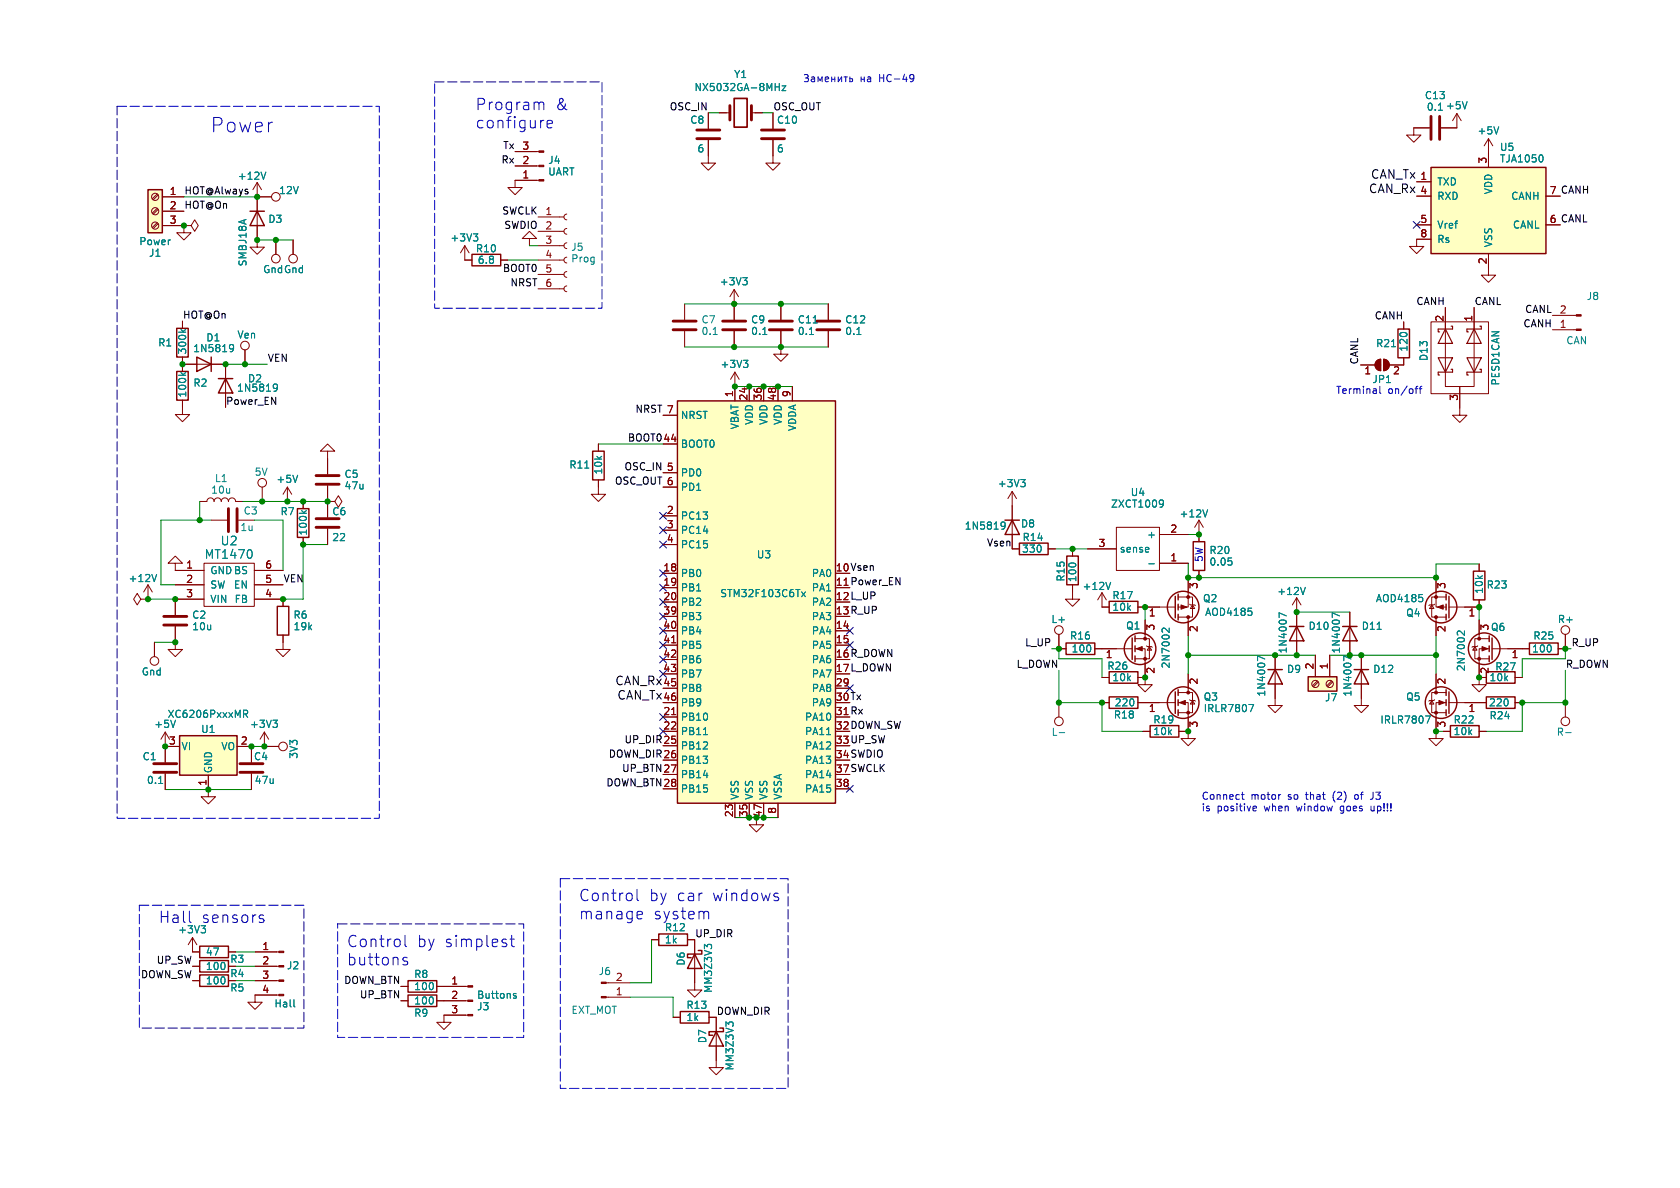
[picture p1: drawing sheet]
<svg xmlns="http://www.w3.org/2000/svg" width="297mm" height="210mm" viewBox="0 0 297 210" stroke-linecap="round" stroke-linejoin="round" font-family="sans-serif">
<g fill="none" stroke="#840000" stroke-width=".18">
<path d="M125.2 19.9v2.8M127.1 19.9h1.9M132.8 19.9h1.9M136.7 19.9v2.8M27.8 39.4l-.9 .8M27.8 36.8l-.9 .9M27.8 34.3l-.9 .8M28 39.5l-.9 .9M28 37l-.9 .8M28 34.5l-.9 .8M28.7 34.8h3.8M28.7 37.3h3.8"/>
<path d="M28.7 39.9h3.8M32.5 39.9h1.3l.6-1 .7 1-.7 1-.6-1M32.5 39.9h.1M32.5 39.9v1.2h1.3l-1.3 1.3-1.3-1.3h1.3M45.5 32.3v11.4h1.2l-1.2 1.3-1.3-1.3h1.3M45.5 34.8h2.5M45.5 32.3l-.8 1.2M45.5 32.3l.7 1.2M91.1 26.8h4.2M91.1 29.3h4.2M95.1 38.4h4.6M95.3 31.9h-4.2v1.2h1.2l-1.2 1.3-1.3-1.3h1.3"/>
<path d="M100.2 37.8l-.3 .2-.2 .3 .1 .4 .4 .2M125.2 24.8v4h1.3l-1.3 1.3-1.2-1.3h1.2M136.7 24.8v4h1.2l-1.2 1.3-1.3-1.3h1.3M250.4 32.1h2.6M250.4 34.7h2.6M250.4 39.8h2.6M252.7 22.6h-2.8v1.3h1.3l-1.3 1.2-1.2-1.2h1.2M257.6 20.1v2.5h-2.8M257.6 20.1l-.8 1.2M257.6 20.1l.7 1.2M263.1 24.5l-.7 1.3M263.1 24.5v5.1"/>
<path d="M263.1 24.5l.8 1.3M273.3 34.7h2.5M273.3 39.8h2.5M32.3 56.8v1.2M48.8 42.4v2.6M51.8 42.4v2.6M82.2 43.4v2.6h1.2M82.2 43.4l-.8 1.3M82.2 43.4l.7 1.3M88.5 46h1.3M93.6 42.2h1.3l-1.3-1.3-1.3 1.3h1.3v1.2M95.1 46h4.6"/>
<path d="M95.1 51.1h4.6M95.1 48.5h4.6M95.1 43.4h4.6M95.1 40.9h4.6M100.2 50.5l-.3 .2-.2 .3 .1 .4 .4 .2M100.2 48l-.3 .1-.2 .4 .1 .4 .4 .1M100.2 45.5l-.3 .1-.2 .4 .1 .3 .4 .2M100.2 42.9l-.3 .2-.2 .3 .1 .4 .4 .1M100.2 40.4l-.3 .1-.2 .4 .1 .3 .4 .2M121 53.7v2.8M121 58.5v2.8M129.8 51.2l-.8 1.3"/>
<path d="M129.8 51.2v5.3M129.8 58.5v2.8M129.8 51.2l.8 1.3M138 58.5v4.1h1.3l-1.3 1.3-1.2-1.3h1.2M138 53.7v2.8M146.4 53.7v2.8M146.4 58.5v2.8M248.2 56.9v1.3M253 56.9h10.1v12.7h-10.1zM253 42.3h-2.6v1.3h1.3l-1.3 1.2-1.2-1.2h1.2M255.5 58.4v9.9h5.1v-9.9M255.5 54.4v3.8"/>
<path d="M260.6 54.4v3.8M263.1 44.8v3.8h1.3l-1.3 1.3-1.2-1.3h1.2M274.4 55.8h4.3M274.4 58.3h4.3M32.3 70.7v2.6h1.2l-1.2 1.2-1.3-1.2h1.3M32.3 64.4h7.6v7.6M32.3 63.1v2.6M43.3 61.8v2.6M57.9 79.8h1.3l-1.3-1.3-1.3 1.3h1.3v4M105.8 78.5v1.3M117.2 78.5h2.6M117.2 73.4h2.6"/>
<path d="M129.9 65.8l-.7 1.3M129.9 65.8v5.1M129.9 65.8l.8 1.3M132.5 68.3v2.6M135 68.3v2.6M137.5 68.3v2.6M140.1 68.3v2.6M240.5 64.5h2.6M243.4 63.8l.7-.3v2a1.02 1.02 0 0 1-.9-.6 1.02 1.02 0 0 1 .2-1.1zM244.6 63.5a1.02 1.02 0 0 1 1 1 1.02 1.02 0 0 1-1 1zM248.2 63.2v1.3h-2.6M258.1 68.3v5.1h1.2l-1.2 1.3-1.3-1.3h1.3"/>
<path d="M31 99.6h1.3l-1.3-1.3-1.3 1.3h1.3v1.2h5.1M35.3 88.6h1.3a.64 .64 0 0 1 .6-.6 .64 .64 0 0 1 .6 .6 .64 .64 0 0 1 .7-.6 .64 .64 0 0 1 .6 .6 .64 .64 0 0 1 .7-.6 .64 .64 0 0 1 .6 .6 .64 .64 0 0 1 .6-.6 .64 .64 0 0 1 .7 .6h1.2M36.1 99.6h8.9v7.6h-8.9zM37.3 91.9h2.8M42.2 91.9h2.8M46.4 86.1v2.5M50.8 86.1l-.8 1.3M50.8 86.1v2.5M50.8 86.1l.8 1.3M53.6 88.6v1.3M53.6 95v1.3M57.9 88.6h1.3l.6-1 .7 1-.7 1.1-.6-1.1"/>
<path d="M57.9 88.6h.1M57.9 85.9v5.5M57.9 93.5v2.8M105.8 84.8v2.6h1.3l-1.3 1.2-1.3-1.2h1.3M117.2 91.2h2.6M117.2 93.7h2.6M117.2 96.3h2.6M117.2 83.6h2.6M117.2 86.1h2.6M178.9 86.9v10.1h1.3M178.9 86.9l-.7 1.2M178.9 86.9l.8 1.2"/>
<path d="M185.3 97h1.3M189.6 97v1.3M192.3 97h5.1M197.4 93.2h7.6v7.6h-7.6zM205 99.6h5.1M205 94.5h5.1M212 91.9l-.8 1.3M212 91.9v3.9M212 91.9l.7 1.3M261.5 99.7v1.3M24.9 105.9l-.6-1-.7 1 .7 1 .6-1h1.3M26.2 105.9h.1"/>
<path d="M26.2 103.4l-.8 1.2M26.2 103.4v2.5M26.2 103.4l.7 1.2M27.3 113.5v2.6M31 110.7v4.1h1.3l-1.3 1.3-1.3-1.3h1.3M31 103.4h5.1M36.1 105.9h-5.1v2.8M45 105.9h5v1.3M45 100.8h5M45 103.4h5M50 112.3v2.5h1.3l-1.3 1.3-1.2-1.3h1.2M117.2 111.5h2.6"/>
<path d="M117.2 114h2.6M117.2 101.3h2.6M117.2 103.9h2.6M117.2 106.4h2.6M117.2 109h2.6M117.2 116.6h2.6M117.2 119.1h2.6M118.7 113.6h.8M147.7 111.5h2.5M147.7 114h2.5M187.2 112.1v2.6h1.3M189.6 103.4v2.5h1.3l-1.3 1.3-1.3-1.3h1.3"/>
<path d="M193.5 114.7h6.7M194.8 119.8h1.3M194.8 104.8v2.5h1.3M194.8 104.8l-.7 1.2M194.8 104.8l.8 1.2M200.7 114.7h1.7v5.1M200.7 112.9h2.5v3.6h-2.5M201.2 119.8h1.2M201.2 107.3h6.6M202.4 119.8v1.2h1.3l-1.3 1.3-1.2-1.3h1.2M202.4 109.6v3.3M202.7 114.2l.1 .1h.8l.1 .1"/>
<path d="M203.2 114.3l.4 .6h-.8zM208.3 105.5h2.5v3.6h-2.5M210.1 102.2v5.1h-1.8M210.1 109.1v3.3M210.1 119.1v3.3M210.3 106.8l.1 .1h.8l.1 .2M210.8 106.9l.4 .7h-.8zM212 100.8v1.3M225.4 115.8v8.9h1.3l-1.3 1.3-1.2-1.3h1.2M229.2 105.7l-.7 1.2M229.2 105.7v10.1M229.2 105.7l.8 1.2"/>
<path d="M232.5 115.8v3.8M235.1 115.8v3.8M238.6 108.2v7.6M240.7 115.8v8.9h1.2l-1.2 1.3-1.3-1.3h1.3M253.1 106.9l.4 .7h-.8zM253.6 106.8l-.1 .1h-.8l-.1 .2M253.9 102.2v5.1h1.8M253.9 109.1v3.3M253.9 119.1v3.3M255.7 105.5h-2.6v3.6h2.6M260.7 114.3l.4 .6h-.8zM261.2 114.2l-.1 .1h-.8l-.1 .1"/>
<path d="M261.5 119.8v1.2h-1.3l1.3 1.3 1.3-1.3h-1.3M261.5 119.8h1.3M261.5 106v1.3h-5.3M261.5 109.6v3.3M263.3 114.7h-1.8v5.1M263.3 112.9h-2.6v3.6h2.6M263.8 114.7h6.6M267.8 119.8h1.3M276.7 112.1v2.6h-1.2M29.2 132h2.5M29.2 129.4l-.8 1.3M29.2 129.4v5.3"/>
<path d="M29.2 136.8v2.8M29.2 129.4l.8 1.3M36.8 137v3.8h1.3l-1.3 1.3-1.2-1.3h1.2M41.9 132h2.5v2.7M44.4 136.8v2.8M46.7 129.4v2.6h2.6M46.7 129.4l-.7 1.3M46.7 129.4l.8 1.3M117.2 124.2h2.6M117.2 129.3h2.6M117.2 126.7h2.6M117.2 131.8h2.6"/>
<path d="M117.2 134.4h2.6M117.2 136.9h2.6M117.2 139.4h2.6M117.2 121.7h2.6M118.7 126.3h.8M147.7 139.4h2.5M147.7 121.7h2.5M187.2 124.2v2.5M194.8 124.2h1.3M201.2 124.2h6.6M202.1 129.3h1.2M208.3 124.2h1.8v6.4h1.2l-1.2 1.2-1.3-1.2h1.3"/>
<path d="M208.3 122.4h2.5v3.6h-2.5M208.4 129.3h1.3M210.3 123.7l.1 .1h.8l.1 .2M210.8 123.8l.4 .7h-.8zM232.9 120.4l-.9 .8M233 120.5l-.8 .9M235.4 120.4l-.8 .8M235.6 120.5l-.9 .9M253.1 123.8l.4 .7h-.8zM253.6 123.7l-.1 .1h-.8l-.1 .2M255.1 129.3h1.3M255.7 124.2h-1.8v6.4h-1.3l1.3 1.2 1.2-1.2h-1.2"/>
<path d="M255.7 122.4h-2.6v3.6h2.6M256.2 124.2h6.6M261.5 129.3h1.3M267.8 124.2h1.3M276.7 124.2v2.5M129.9 142v2.5M132.5 142v2.5M133.7 144.5v1.3h1.3l-1.3 1.3-1.2-1.3h1.2M135 142v2.5M137.5 142v2.5M34 170.8h1.3M34 173.4h1.3"/>
<path d="M34 165.7v2.6h1.3M34 165.7l-.7 1.3M34 165.7l.8 1.3M40.4 168.3h1.3M45.1 170.8h4.2M45.1 173.4h4.2M45.1 168.3h4.2M49.3 175.9h-4.2v1.3h1.3l-1.3 1.2-1.3-1.2h1.3M70.9 174.4h1.2M70.9 176.9h1.2M77.2 174.4h5.5M77.2 176.9h5.5"/>
<path d="M82.7 179.5h-4.2v1.2h1.3l-1.3 1.3-1.3-1.3h1.3M107.2 173.7h4.2M107.2 176.3h4.2M115.2 166.1h1.3M119 179.8h1.3M121.5 166.1h1.3v8.9h1.3l-1.3 1.3-1.3-1.3h1.3M125.3 179.8h1.3v8.9h1.3l-1.3 1.3-1.3-1.3h1.3"/>
<circle cx="27.4" cy="34.8" r=".63"/>
<circle cx="27.4" cy="37.3" r=".63"/>
<circle cx="27.4" cy="39.9" r=".63"/>
<circle cx="48.8" cy="34.8" r=".76"/>
<circle cx="48.8" cy="45.7" r=".76"/>
<circle cx="51.8" cy="45.7" r=".76"/>
<circle cx="43.3" cy="61.1" r=".76"/>
<circle cx="46.4" cy="85.3" r=".76"/>
<circle cx="27.3" cy="116.8" r=".76"/>
<circle cx="187.2" cy="111.4" r=".76"/>
<circle cx="276.7" cy="111.4" r=".76"/>
<circle cx="50" cy="132" r=".76"/>
<circle cx="187.2" cy="127.5" r=".76"/>
<circle cx="232.5" cy="120.9" r=".63"/>
<circle cx="235.1" cy="120.9" r=".63"/>
<circle cx="276.7" cy="127.5" r=".76"/>
</g>
<g fill="none" stroke="#840000" stroke-width=".25">
<path d="M26.2 33.5h2.5v7.6h-2.5zM44.2 37.3h2.5M45.5 37.3l1.2 2.6h-2.5zM253 29.6h20.3v15.2h-20.3zM31.2 58h2.1v5.1h-2.1zM83.4 45h5.1v2h-5.1zM247.1 58.2h2.1v5h-2.1zM31.2 65.7h2.1v5h-2.1zM34.8 63.1l2.5 1.3-2.5 1.3zM37.3 63.1v2.6M38.6 66.9h2.5M39.9 66.9l1.2 2.6h-2.5z"/>
<path d="M104.8 79.8h2v5h-2zM119.8 70.9h27.9v71.1h-27.9zM52.6 89.9h2v5.1h-2zM177.7 91.9h2.5M178.9 91.9l1.3 2.6h-2.5zM180.2 96h5.1v2h-5.1zM188.6 98.3h2v5.1h-2zM210.9 95.8h2.1v5h-2.1zM49 107.2h2.1v5.1h-2.1zM188.5 113.7h5v2h-5zM196.1 118.7h5.1v2.1h-5.1zM196.1 106.3h5.1v2h-5.1z"/>
<path d="M200.2 112.8v3.8M200.7 112.4v1M200.7 114.2v1M200.7 116v1M207.8 105.4v3.8M208.3 105v1M208.3 106.8v1M208.3 108.6v1M224.2 118.4h2.5M225.4 118.4l1.3 2.5h-2.5zM228 110.7h2.5M229.2 110.7l1.3 2.6h-2.5z"/>
<path d="M231.3 119.6h5v2.6h-5zM237.4 110.7h2.5M238.6 110.7l1.3 2.6h-2.5zM239.4 118.4h2.5M240.7 118.4l1.2 2.5h-2.5zM255.7 105v1M255.7 106.8v1M255.7 108.6v1M256.2 105.4v3.8M260.5 101h2v5h-2zM262.8 118.7h5v2.1h-5zM263.3 112.4v1"/>
<path d="M263.3 114.2v1M263.3 116v1M263.8 112.8v3.8M270.4 113.7h5.1v2h-5.1zM31.7 130h10.2v7h-10.2zM196.1 123.2h5.1v2h-5.1zM203.3 128.3h5.1v2h-5.1zM207.8 122.3v3.8M208.3 121.9v1M208.3 123.7v1M208.3 125.5v1M255.7 121.9v1"/>
<path d="M255.7 123.7v1M255.7 125.5v1M256.2 122.3v3.8M256.4 128.3h5.1v2h-5.1zM262.8 123.2h5v2h-5zM35.3 169.8h5.1v2h-5.1zM35.3 172.3h5.1v2.1h-5.1zM35.3 167.3h5.1v2h-5.1zM72.1 173.4h5.1v2h-5.1zM72.1 175.9h5.1v2h-5.1zM116.5 165.1h5v2h-5zM120.3 178.8h5v2h-5z"/>
<path d="M122.8 168.7l1.3 2.5h-2.6zM123.4 168h.7v.7h-2.6v.6h.7M126.6 182.4l1.3 2.5h-2.6zM127.3 181.7h.6v.7h-2.6v.6h.7"/>
<circle cx="201.5" cy="114.7" r="2.79"/>
<circle cx="209.2" cy="107.3" r="2.79"/>
<circle cx="254.8" cy="107.3" r="2.79"/>
<circle cx="262.4" cy="114.7" r="2.79"/>
<circle cx="209.2" cy="124.2" r="2.79"/>
<circle cx="254.8" cy="124.2" r="2.79"/>
</g>
<g fill="#840000" stroke="#840000" stroke-width=".18">
<path d="M208.5 124.2l1-.4v.8z"/>
<path d="M95.3 26.7h.8v.2h-.8z"/>
<path d="M95.3 29.2h.8v.3h-.8z"/>
<path d="M95.3 31.8h.8v.2h-.8z"/>
<path d="M262 114.3l1 .4-1 .4z"/>
<path d="M254.1 107.3l1-.4v.8z"/>
<path d="M254.4 123.8l1 .4-1 .4z"/>
<path d="M106.3 173.6h.9v.3h-.9z"/>
<path d="M106.3 176.1h.9v.3h-.9z"/>
<path d="M208.8 106.9l1 .4-1 .4z"/>
<path d="M82.7 179.3h.9v.3h-.9z"/>
<path d="M82.7 176.8h.9v.2h-.9z"/>
<path d="M82.7 174.2h.9v.3h-.9z"/>
<path d="M278.7 55.6h.8v.3h-.8z"/>
<path d="M278.7 58.2h.8v.2h-.8z"/>
<path d="M243.4 63.8l.7-.3v2a1.02 1.02 0 0 1-.9-.6 1.02 1.02 0 0 1 .2-1.1z"/>
<path d="M244.6 63.5a1.02 1.02 0 0 1 1 1 1.02 1.02 0 0 1-1 1z"/>
<path d="M49.3 175.8h.9v.2h-.9z"/>
<path d="M49.3 173.2h.9v.3h-.9z"/>
<path d="M49.3 170.7h.9v.2h-.9z"/>
<path d="M49.3 168.1h.9v.3h-.9z"/>
<path d="M200.9 114.7l1-.4v.8z"/>
<circle cx="210.1" cy="126" r=".25"/>
<circle cx="210.1" cy="122.4" r=".25"/>
<circle cx="261.5" cy="116.5" r=".25"/>
<circle cx="261.5" cy="112.9" r=".25"/>
<circle cx="253.9" cy="105.5" r=".25"/>
<circle cx="253.9" cy="109.1" r=".25"/>
<circle cx="253.9" cy="126" r=".25"/>
<circle cx="253.9" cy="122.4" r=".25"/>
<circle cx="210.1" cy="105.5" r=".25"/>
<circle cx="210.1" cy="109.1" r=".25"/>
<circle cx="202.4" cy="116.5" r=".25"/>
<circle cx="202.4" cy="112.9" r=".25"/>
</g>
<g fill="none" stroke="#008484" stroke-width=".18">
<path d="M137 15.4h.8M137.8 14.8v1.2M138.3 15.2h.6l-.6 .8h.6M259.4 18l-.5 1.2M47 30.4l-.4 1.3M265 22.4l-.5 1.3M272.7 27.6v.8M32 58.2l.5 .5M32.8 58.2l-.4 .4M83.7 41.3h.8l-.5 .5M84.2 41.8l.3 .3v.3l-.3 .2M126.1 59.1h.7"/>
<path d="M131.3 49.1h.8l-.4 .5M131.9 49.6l.2 .2v.3l-.2 .3M134.8 59.1h.8M143.1 59.1h.7M151.5 59.1h.7M32 65.9l.5 .4M32.8 65.9l-.4 .3M40.8 60.9l.4 .1a.84 .84 0 0 1-.3 1.2h-.2M41.3 61.4l-.1 .2-.4 .1M48.6 67.9l.4 .1a.84 .84 0 0 1-.3 1.2h-.3M49 68.4l-.1 .2-.3 .1M131.4 63.7h.8l-.4 .5"/>
<path d="M132 64.2l.2 .2v.3l-.2 .3M44.5 97.5v.9M52.6 84l-.4 1.3M53.3 90.3l.5 .4M54.2 90.3l-.5 .3M177.2 92.3l.4 .1a.84 .84 0 0 1-.3 1.1h-.2M177.7 92.8l-.1 .2-.4 .1M180.5 84.8h.7l-.4 .5M181 85.3l.2 .2v.3l-.2 .2M203.1 99.7h1M205.4 88.4l.2 .1a1.03 1.03 0 0 1-.2 1.1M205.7 88.9l-.3 .3"/>
<path d="M213.5 90.1l-.4 1.3M217.1 98.6h.6M217.7 99.2l.1 .2-.1 .4M27.7 101.5l-.4 1.3M141.7 104.6l.7 .9M142.4 104.6l-.7 .9M196.3 102.9l-.4 1.3M206.7 111v.8l-.9-.8-.3 .2-.1 .4M221.3 108.1v.6M223.6 116.5l-1.3-.6v.9M227.4 108.9l-1.3-.6v.9M230.8 103.8l-.5 1.3"/>
<path d="M236.8 108.9l-1.3-.6v.9M238.8 116.5l-1.2-.6v.9M251.5 105.7v.5M258.9 111.5v.8l-.9-.8-.3 .2-.1 .4M28 138.5h.8M31 127.3l-.4 1.3M43.1 125.5h.4l.3 .3-.1 .4h-.6M43.4 126.2l.4 .6M48.2 127.3h.8l-.4 .5M48.8 127.8l.2 .2v.3l-.2 .3M124.4 129.9h.7M187.3 129.5h.9"/>
<path d="M220.8 124.5h.8l-.5 1.3M252 126.6h.9l-.6 1.2M276.8 129.5h1M36.3 164.2v.5l-.2 .2M52 177.8l.1 .2M90.8 176l.4 .1 .1 .2-.2 .2-.3-.1M90.8 175.7h.4"/>
</g>
<path d="M129.8 17.4h2.3v5.1h-2.3z" fill="none" stroke="#840000" stroke-width=".3"/>
<g fill="none" stroke="#840000" stroke-width=".51">
<path d="M129 18.7v2.5M132.8 18.7v2.5M123.2 24.5h4.1M123.2 23h4.1M134.6 24.5h4.1M134.6 23h4.1M253 20.6v4M254.5 20.6v4M119 58.3h4.1M119 56.8h4.1M127.8 58.3h4M127.8 56.8h4"/>
<path d="M136 58.3h4.1M136 56.8h4.1M144.4 58.3h4.1M144.4 56.8h4.1M40.4 89.9v4.1M41.9 89.9v4.1M55.9 84.1h4M55.9 85.6h4M55.9 93.2h4M55.9 91.7h4M29 109h4M29 110.5h4"/>
<path d="M27.2 136.5h4M27.2 135h4M42.4 136.5h4.1M42.4 135h4.1"/>
</g>
<g fill="#ffffc2" stroke="#ffffc2" stroke-width=".18">
<path d="M31.7 130h10.2v7h-10.2z"/>
<path d="M26.2 33.5h2.5v7.6h-2.5z"/>
<path d="M119.8 70.9h27.9v71.1h-27.9z"/>
<path d="M253 29.6h20.3v15.2h-20.3z"/>
<path d="M231.3 119.6h5v2.6h-5z"/>
</g>
<path d="M255.5 58.2l1.3 2.5h-2.5zM256.5 57.7h.3v.5h-2.5v.5h.2M260.6 58.2l1.3 2.5h-2.6zM261.6 57.7h.3v.5h-2.6v.5h.3M254.3 63.2h2.5l-1.3 2.6zM256.5 65.3h.3v.5h-2.5v.5h.2M259.3 63.2h2.6l-1.3 2.6zM261.6 65.3h.3v.5h-2.6v.5h.3" fill="none" stroke="#840000" stroke-width=".2"/>
<g fill="none" stroke="#0000c2" stroke-width=".18">
<path d="M95.4 18.2l.2-.1 .4 .1 .1 1.2M142.2 13.2h.4l.2 .1 .1 .2-.3 .3M142.4 13.8h.2M142.6 13.8l.3 .2v.3l-.2 .1h-.5M143.5 13.7h.5v.7M144 13.9l-.4 .1-.2 .1 .2 .3h.4M144.6 14.4v-.8l.4 .7 .3-.7v.8M145.9 14l.6-.1-.1-.2-.3-.1-.2 .2 .1 .6h.4M147 14h.6M147 13.6v.8M147.6 13.6v.8M148.2 13.6v.8l.6-.8v.8"/>
<path d="M149.2 13.6h.6M149.5 13.6v.8M150.2 13.6v.8h.5v-.4l-.5-.1M152.2 14h.6M152.2 13.6v.8M152.8 13.6v.8M153.4 13.7h.5v.7M153.9 13.9l-.4 .1-.2 .1 .2 .3h.4M155.5 13.8h.7M155.5 13.2v1.2M156.2 13.2v1.2M157.6 13.3a.6 .6 0 0 0-.9 .4 .6 .6 0 0 0 .6 .7l.3-.1"/>
<path d="M158.1 14h1M159.9 13.1l-.3 .9h.8M160.2 13.6v.8M161.6 13.7l-.3 .3h-.2l-.3-.3 .1-.5h.4l.2 .1a.84 .84 0 0 1-.3 1.1h-.3M96.7 21.9l1-.1-.1-.4-.6-.1-.3 .3 .1 .9 .2 .1 .6-.1M243.9 68.3v1.1l.2 .2M250.2 68.7h.4M250.6 68.3l-.3 .2v1.1M250.9 68.7h.5M251.4 68.3l-.3 .2v1.1M112.6 157.2v1.7l.3 .3M137.1 158.6h.5l.1 .3-.3 .3h-.4"/>
<path d="M137.1 157.9l.5 .1M219.5 140.5h.4M219.6 140v1.1l.3 .2M221.6 143.3h.5M221.6 142.6l.3-.1 .2 .3-.6 .1M226.4 140.5h-.2M33.5 162.8l.3 .3M46.1 162.4l.5 .1 .1 .3-.3 .3h-.4M46.1 161.7l.5 .1M71.2 169.6l.1 .2 .5 .1 .3 .3-.1 .3-.2 .1-.6-.1M71.6 165.3v1.8l.3 .2M72 169.3l-.5-.1-.3 .3"/>
<path d="M89.5 166.8l.1 .2-.1 .3M90.2 166h.7M90.5 165.3v1.8l.1 .2h.3M112.9 161.1l.6 .1 .1 .4-1 .2M113.5 162.3l-.6 .1M124.7 161.1l.5 .1 .1 .2v1"/>
</g>
<path d="M20.7 18.8h46.4v125.9h-46.4v-125.9M76.8 14.5h29.6v40h-29.6v-40M99.1 155.3h40.2v37.1h-40.2v-37.1M24.6 160h29.1v21.7h-29.1v-21.7M59.7 163.3h32.9v20.1h-32.9v-20.1" fill="none" stroke="#0000c2" stroke-width=".18" stroke-dasharray="1.7 .6"/>
<g fill="none" stroke="#008400" stroke-width=".18">
<path d="M125.2 19.9h1.9M134.7 19.9h2M32.5 34.8h13M45.5 42.4h6.3M89.8 46h5.3M93.6 43.4h1.5M121 53.7h25.4M39.9 64.4h7.3M105.8 78.5h11.4M121 61.3h25.4M129.9 68.3h10.2M35.3 88.6v3.3"/>
<path d="M37.3 91.9h-8.9v11.5h2.6M42.9 88.6h15M45 91.9h5v8.9M57.9 96.3h-4.3v9.6h-3.6M186.6 97h5.7M210.1 99.6v2.6M210.1 94.5h1.9M261.5 99.7h-7.6v2.5M26.2 105.9h4.8M27.3 113.5h3.7M185.9 114.7h1.3v1.8h7.6v3.3M187.2 118.5v5.7h7.6v5.1h7.3"/>
<path d="M202.4 107.3v2.3M210.1 115.8h22.4M210.1 112.4v6.7M210.1 102.1h43.8M229.2 108.2h9.4M235.1 115.8h18.8M253.9 112.4v6.7M261.5 107.3v2.3M276.7 118.5v5.7h-7.6v5.1h-6.3M277.7 114.7h-1v1.8h-7.6v3.3M29.2 139.6h15.2M44.4 132h2.3"/>
<path d="M209.7 129.3h.4M253.9 129.3h1.2M129.9 144.5h3.8M135 144.5h2.5M41.7 170.8h3.4M41.7 173.4h3.4M41.7 168.3h3.4M111.4 176.3h7.6v3.5M115.2 166.1v7.6h-3.8"/>
</g>
<g fill="none" stroke="#000084" stroke-width=".18">
<path d="M249.8 39.1l1.3 1.3M251.1 39.1l-1.3 1.3M116.6 90.6l1.2 1.2M116.6 95.7l1.2 1.2M116.6 93.1l1.2 1.2M117.8 90.6l-1.2 1.2M117.8 95.7l-1.2 1.2M117.8 93.1l-1.2 1.2M116.6 108.4l1.2 1.2M116.6 103.3l1.2 1.2M116.6 100.7l1.2 1.3M116.6 105.8l1.2 1.2"/>
<path d="M116.6 118.5l1.2 1.2M116.6 110.9l1.2 1.2M116.6 116l1.2 1.2M116.6 113.4l1.2 1.3M117.8 108.4l-1.2 1.2M117.8 103.3l-1.2 1.2M117.8 100.7l-1.2 1.3M117.8 105.8l-1.2 1.2M117.8 118.5l-1.2 1.2M117.8 110.9l-1.2 1.2M117.8 116l-1.2 1.2M117.8 113.4l-1.2 1.3"/>
<path d="M149.6 113.4l1.3 1.3M149.6 110.9l1.3 1.2M150.9 113.4l-1.3 1.3M150.9 110.9l-1.3 1.2M116.6 128.7l1.2 1.2M116.6 126.1l1.2 1.3M117.8 128.7l-1.2 1.2M117.8 126.1l-1.2 1.3M149.6 121.1l1.3 1.2M149.6 138.8l1.3 1.3M150.9 121.1l-1.3 1.2M150.9 138.8l-1.3 1.3"/>
</g>
<g fill="#008400" stroke="#008400" stroke-width=".18">
<circle cx="31" cy="105.9" r=".46"/>
<circle cx="35.3" cy="91.9" r=".46"/>
<circle cx="53.6" cy="88.6" r=".46"/>
<circle cx="53.6" cy="96.3" r=".46"/>
<circle cx="57.9" cy="88.6" r=".46"/>
<circle cx="44.4" cy="132" r=".46"/>
<circle cx="29.2" cy="132" r=".46"/>
<circle cx="50" cy="105.9" r=".46"/>
<circle cx="26.2" cy="105.9" r=".46"/>
<circle cx="46.7" cy="132" r=".46"/>
<circle cx="50.8" cy="88.6" r=".46"/>
<circle cx="46.4" cy="88.6" r=".46"/>
<circle cx="31" cy="113.5" r=".46"/>
<circle cx="36.8" cy="139.6" r=".46"/>
<circle cx="132.5" cy="68.3" r=".46"/>
<circle cx="129.9" cy="68.3" r=".46"/>
<circle cx="45.5" cy="42.4" r=".46"/>
<circle cx="48.8" cy="42.4" r=".46"/>
<circle cx="39.9" cy="64.4" r=".46"/>
<circle cx="43.3" cy="64.4" r=".46"/>
<circle cx="32.3" cy="64.4" r=".46"/>
<circle cx="45.5" cy="34.8" r=".46"/>
<circle cx="32.5" cy="39.9" r=".46"/>
<circle cx="135" cy="68.3" r=".46"/>
<circle cx="137.5" cy="68.3" r=".46"/>
<circle cx="129.8" cy="61.3" r=".46"/>
<circle cx="129.8" cy="53.7" r=".46"/>
<circle cx="138" cy="61.3" r=".46"/>
<circle cx="138" cy="53.7" r=".46"/>
<circle cx="132.5" cy="144.5" r=".46"/>
<circle cx="135" cy="144.5" r=".46"/>
<circle cx="253.9" cy="115.8" r=".46"/>
<circle cx="261.5" cy="107.3" r=".46"/>
<circle cx="269.1" cy="124.2" r=".46"/>
<circle cx="276.7" cy="124.2" r=".46"/>
<circle cx="276.7" cy="114.7" r=".46"/>
<circle cx="261.5" cy="119.8" r=".46"/>
<circle cx="253.9" cy="129.3" r=".46"/>
<circle cx="194.8" cy="124.2" r=".46"/>
<circle cx="187.2" cy="114.7" r=".46"/>
<circle cx="212" cy="94.5" r=".46"/>
<circle cx="202.4" cy="107.3" r=".46"/>
<circle cx="189.6" cy="97" r=".46"/>
<circle cx="212" cy="102.1" r=".46"/>
<circle cx="210.1" cy="102.1" r=".46"/>
<circle cx="187.2" cy="124.2" r=".46"/>
<circle cx="229.2" cy="115.8" r=".46"/>
<circle cx="229.2" cy="108.2" r=".46"/>
<circle cx="210.1" cy="115.8" r=".46"/>
<circle cx="210.1" cy="129.3" r=".46"/>
<circle cx="240.7" cy="115.8" r=".46"/>
<circle cx="202.4" cy="119.8" r=".46"/>
<circle cx="225.4" cy="115.8" r=".46"/>
<circle cx="238.6" cy="115.8" r=".46"/>
<circle cx="253.9" cy="102.1" r=".46"/>
</g>
<text font-size="3.5" fill="#0000c2" x="37.1" y="23.6">Power</text>
<g font-size="2.8" fill="#0000c2">
<text x="83.9" y="19.6">Program</text>
<text x="83.9" y="22.9">configure</text>
<text x="98" y="19.6">&amp;</text>
<text x="102.2" y="159.5">Control</text>
<text x="114.6" y="159.5">by car</text>
<text x="125.7" y="159.5">windows</text>
<text x="27.9" y="163.3">Hall</text>
<text x="61.2" y="167.6">Control</text>
<text x="73.6" y="167.6">by simplest</text>
<text x="102.2" y="162.7">manage</text>
<text x="115.4" y="162.7">system</text>
<text x="61.2" y="170.8">buttons</text>
</g>
<text font-size="2.8" fill="#008484" x="35.5" y="163.3">sensors</text>
<g font-size="2.1">
<text x="242" y="34.3">CAN_Rx</text>
<text x="242.4" y="31.7">CAN_Tx</text>
<text x="108.8" y="121.2">CAN_Rx</text>
<text x="109.2" y="123.8">CAN_Tx</text>
</g>
<g font-size="2.1" fill="#008484">
<text x="36.1" y="98.9">MT1470</text>
<text x="39" y="96.6">U2</text>
</g>
<g font-size="1.8" fill="#008484">
<text x="122.7" y="16.3">NX5032GA-8MHz</text>
<text x="129.7" y="14">Y1</text>
<text x="251.8" y="17.7">C13</text>
<text x="122" y="22">C8</text>
<text x="137.3" y="22">C10</text>
<text x="252.2" y="19.7">0.1 +5V</text>
<text x="261.1" y="23.9">+5V</text>
<text x="96.9" y="29.1">J4</text>
<text x="123.2" y="27.1">6</text>
<text x="137.3" y="27.1">6</text>
<text x="265.1" y="26.8">U5</text>
<text x="265.1" y="28.9">TJA1050</text>
<text x="42" y="31.9">+12V</text>
<text x="49.3" y="34.5">12V</text>
<text x="96.9" y="31.2">UART</text>
<text x="254" y="33">TXD</text>
<text x="254" y="35.5">RXD</text>
<text x="264" y="34.4" transform="rotate(-90 264 34.4)">VDD</text>
<text x="267.1" y="35.5">CANH</text>
<text x="47.4" y="39.6">D3</text>
<text x="254" y="40.6">Vref</text>
<text x="267.4" y="40.6">CANL</text>
<text x="24.6" y="43.5">Power</text>
<text x="26.3" y="45.6">J1</text>
<text x="43.8" y="47.1" transform="rotate(-90 43.8 47.1)">SMBJ18A</text>
<text x="79.6" y="42.9">+3V3</text>
<text x="84.1" y="44.8">R10</text>
<text x="84.4" y="46.8">6.8</text>
<text x="100.9" y="44.5">J5</text>
<text x="100.9" y="46.6">Prog</text>
<text x="254" y="43.1">Rs</text>
<text x="264" y="43.8" transform="rotate(-90 264 43.8)">VSS</text>
<text x="46.5" y="48.5">Gnd Gnd</text>
<text x="127.2" y="50.6">+3V3</text>
<text x="280.5" y="53.2">J8</text>
<text x="124" y="57.3">C7</text>
<text x="124" y="59.4">0.1</text>
<text x="132.7" y="57.3">C9</text>
<text x="132.7" y="59.4">0.1</text>
<text x="141" y="57.3">C11</text>
<text x="141" y="59.4">0.1</text>
<text x="149.4" y="57.3">C12</text>
<text x="149.4" y="59.4">0.1</text>
<text x="27.9" y="61.4">R1</text>
<text x="33.1" y="62.7" transform="rotate(-90 33.1 62.7)">300k</text>
<text x="34.1" y="62.4">1N5819</text>
<text x="36.4" y="60.5">D1</text>
<text x="41.9" y="60">Ven</text>
<text x="127.3" y="65.2">+3V3</text>
<text x="243.2" y="61.5">R21</text>
<text x="249" y="62.2" transform="rotate(-90 249 62.2)">120</text>
<text x="252.5" y="63.9" transform="rotate(-90 252.5 63.9)">D13</text>
<text x="276.8" y="61">CAN</text>
<text x="33.1" y="70.3" transform="rotate(-90 33.1 70.3)">100k</text>
<text x="34.1" y="68.5">R2</text>
<text x="41.8" y="69.4">1N5819</text>
<text x="43.8" y="67.8">D2</text>
<text x="242.6" y="67.9">JP1</text>
<text x="265.2" y="68.2" transform="rotate(-90 265.2 68.2)">PESD1CAN</text>
<text x="120.3" y="74.2">NRST</text>
<text x="130.7" y="75.9" transform="rotate(-90 130.7 75.9)">VBAT</text>
<text x="133.3" y="75.1" transform="rotate(-90 133.3 75.1)">VDD</text>
<text x="135.8" y="75.1" transform="rotate(-90 135.8 75.1)">VDD</text>
<text x="138.4" y="75.1" transform="rotate(-90 138.4 75.1)">VDD</text>
<text x="140.9" y="76.2" transform="rotate(-90 140.9 76.2)">VDDA</text>
<text x="100.6" y="83">R11</text>
<text x="106.6" y="83.9" transform="rotate(-90 106.6 83.9)">10k</text>
<text x="120.3" y="79.3">BOOT0</text>
<text x="37.3" y="87.4">10u</text>
<text x="37.9" y="85.4">L1</text>
<text x="45" y="84.3">5V</text>
<text x="48.8" y="85.5">+5V</text>
<text x="60.8" y="84.6">C5</text>
<text x="60.8" y="86.7">47u</text>
<text x="120.3" y="84.4">PD0</text>
<text x="120.3" y="86.9">PD1</text>
<text x="176.3" y="86.3">+3V3</text>
<text x="196.4" y="89.9">ZXCT1009</text>
<text x="199.8" y="87.9">U4</text>
<text x="42.4" y="94">1u</text>
<text x="43" y="91.1">C3</text>
<text x="49.5" y="91.2">R7</text>
<text x="54.4" y="94.7" transform="rotate(-90 54.4 94.7)">100k</text>
<text x="58.7" y="91.2">C6</text>
<text x="58.7" y="95.8">22</text>
<text x="120.3" y="92">PC13</text>
<text x="120.3" y="94.6">PC14</text>
<text x="170.5" y="93.8">1N5819</text>
<text x="180.4" y="93.4">D8</text>
<text x="180.7" y="95.8">R14</text>
<text x="202.8" y="95.3">+</text>
<text x="208.5" y="91.6">+12V</text>
<text x="37.1" y="101.7">GND BS</text>
<text x="120.3" y="97.1">PC15</text>
<text x="133.7" y="98.9">U3</text>
<text x="180.6" y="97.9">330</text>
<text x="197.9" y="97.9">sense</text>
<text x="213.7" y="98.1">R20</text>
<text x="213.7" y="100.1">0.05</text>
<text x="22.7" y="103.1">+12V</text>
<text x="37.1" y="104.2">SW</text>
<text x="37.1" y="106.7">VIN</text>
<text x="41.3" y="104.2">EN</text>
<text x="41.5" y="106.7">FB</text>
<text x="120.3" y="102.2">PB0</text>
<text x="120.3" y="104.7">PB1</text>
<text x="120.3" y="107.3">PB2</text>
<text x="127.3" y="105.7">STM32F103C6Tx</text>
<text x="143.5" y="102.2">PA0</text>
<text x="143.5" y="104.7">PA1</text>
<text x="143.5" y="107.3">PA2</text>
<text x="188.4" y="102.9" transform="rotate(-90 188.4 102.9)">R15</text>
<text x="190.4" y="103" transform="rotate(-90 190.4 103)">100</text>
<text x="191.3" y="104.5">+12V</text>
<text x="196.6" y="106.1">R17</text>
<text x="212.6" y="106.6">Q2</text>
<text x="225.7" y="105.3">+12V</text>
<text x="243.2" y="106.6">AOD4185</text>
<text x="262.3" y="105" transform="rotate(-90 262.3 105)">10k</text>
<text x="262.8" y="104.2">R23</text>
<text x="33.9" y="109.5">C2</text>
<text x="33.9" y="111.6">10u</text>
<text x="51.8" y="109.5">R6</text>
<text x="51.8" y="111.6">19k</text>
<text x="120.3" y="109.8">PB3</text>
<text x="120.3" y="112.3">PB4</text>
<text x="143.5" y="109.8">PA3</text>
<text x="143.5" y="112.3">PA4</text>
<text x="185.8" y="110.3">L+</text>
<text x="189.1" y="113.2">R16</text>
<text x="196.6" y="108.1">10k</text>
<text x="199" y="111.4">Q1</text>
<text x="213" y="109">AOD4185</text>
<text x="231.3" y="111.5">D10</text>
<text x="240.7" y="111.5">D11</text>
<text x="248.5" y="109.2">Q4</text>
<text x="263.5" y="111.7">Q6</text>
<text x="271" y="113.2">R25</text>
<text x="275.3" y="110.3">R+</text>
<text x="25" y="119.6">Gnd</text>
<text x="120.3" y="114.9">PB5</text>
<text x="120.3" y="117.4">PB6</text>
<text x="120.3" y="120">PB7</text>
<text x="143.5" y="114.9">PA5</text>
<text x="143.5" y="117.4">PA6</text>
<text x="143.5" y="120">PA7</text>
<text x="189.4" y="115.5">100</text>
<text x="195.7" y="118.6">R26</text>
<text x="206.9" y="118.2" transform="rotate(-90 206.9 118.2)">2N7002</text>
<text x="227.5" y="119.1">D9</text>
<text x="227.6" y="115.6" transform="rotate(-90 227.6 115.6)">1N4007</text>
<text x="237" y="115.6" transform="rotate(-90 237 115.6)">1N4007</text>
<text x="242.7" y="119.1">D12</text>
<text x="259.1" y="118.7" transform="rotate(-90 259.1 118.7)">2N7002</text>
<text x="263.4" y="119.2" transform="rotate(-90 263.4 119.2)">2</text>
<text x="264.3" y="118.7">R27</text>
<text x="267.2" y="116.6">1</text>
<text x="270.8" y="115.5">100</text>
<text x="120.3" y="122.5">PB8</text>
<text x="120.3" y="125">PB9</text>
<text x="143.5" y="122.5">PA8</text>
<text x="143.5" y="125">PA9</text>
<text x="196.6" y="120.6">10k</text>
<text x="197" y="125">220</text>
<text x="212.7" y="124">Q3</text>
<text x="223.8" y="123.2" transform="rotate(-90 223.8 123.2)">1N4007</text>
<text x="234.2" y="124.1">J7</text>
<text x="239.1" y="123.2" transform="rotate(-90 239.1 123.2)">1N4007</text>
<text x="248.5" y="124">Q5</text>
<text x="263.2" y="125">220</text>
<text x="263.3" y="120.6">10k</text>
<text x="27.2" y="128.8">+5V</text>
<text x="29.6" y="127.1">XC6206PxxxMR</text>
<text x="35.5" y="129.7">U1</text>
<text x="44.1" y="128.8">+3V3</text>
<text x="120.3" y="127.6">PB10</text>
<text x="120.3" y="130.1">PB11</text>
<text x="142.3" y="127.6">PA10</text>
<text x="142.3" y="130.1">PA11</text>
<text x="185.9" y="130.2">L-</text>
<text x="196.8" y="127.2">R18</text>
<text x="203.8" y="130.1">10k</text>
<text x="203.8" y="128.1">R19</text>
<text x="212.7" y="126.1">IRLR7807</text>
<text x="244" y="128.1">IRLR7807</text>
<text x="256.9" y="130.1">10k</text>
<text x="256.9" y="128.1">R22</text>
<text x="259.6" y="126.1">1</text>
<text x="263.3" y="127.3">R24</text>
<text x="275.2" y="130.2">R-</text>
<text x="25.2" y="134.6">C1</text>
<text x="32" y="132.8">VI</text>
<text x="37.7" y="136.8" transform="rotate(-90 37.7 136.8)">GND</text>
<text x="39.1" y="132.8">VO</text>
<text x="44.8" y="134.6">C4</text>
<text x="52.8" y="134.2" transform="rotate(-90 52.8 134.2)">3V3</text>
<text x="120.3" y="132.7">PB12</text>
<text x="120.3" y="135.2">PB13</text>
<text x="120.3" y="137.7">PB14</text>
<text x="142.3" y="132.7">PA12</text>
<text x="142.3" y="135.2">PA13</text>
<text x="142.3" y="137.7">PA14</text>
<text x="25.9" y="138.7">0.1</text>
<text x="45" y="138.7">47u</text>
<text x="120.3" y="140.3">PB15</text>
<text x="130.7" y="141.5" transform="rotate(-90 130.7 141.5)">VSS</text>
<text x="133.3" y="141.5" transform="rotate(-90 133.3 141.5)">VSS</text>
<text x="135.8" y="141.5" transform="rotate(-90 135.8 141.5)">VSS</text>
<text x="138.4" y="141.5" transform="rotate(-90 138.4 141.5)">VSSA</text>
<text x="142.3" y="140.3">PA15</text>
<text x="31.4" y="165.2">+3V3</text>
<text x="117.5" y="164.8">R12</text>
<text x="117.5" y="166.9">1k</text>
<text x="36.3" y="171.6">100</text>
<text x="36.3" y="169.1">47</text>
<text x="40.6" y="172.9">R4</text>
<text x="50.7" y="171.5">J2</text>
<text x="73.2" y="173">R8</text>
<text x="105.8" y="172.5">J6</text>
<text x="121.2" y="170.8" transform="rotate(-90 121.2 170.8)">D6</text>
<text x="36.3" y="174.2">100</text>
<text x="40.6" y="175.5">R5</text>
<text x="48.5" y="178.2">Hall</text>
<text x="73.2" y="175.2">100</text>
<text x="73.2" y="179.9">R9</text>
<text x="73.2" y="177.7">100</text>
<text x="84.3" y="178.8">J3</text>
<text x="84.3" y="176.7">Buttons</text>
<text x="101" y="179.4">EXT_MOT</text>
<text x="121.3" y="178.5">R13</text>
<text x="126" y="175.6" transform="rotate(-90 126 175.6)">MM3Z3V3</text>
<text x="121.3" y="180.7">1k</text>
<text x="125" y="184.5" transform="rotate(-90 125 184.5)">D7</text>
<text x="129.9" y="189.3" transform="rotate(-90 129.9 189.3)">MM3Z3V3</text>
</g>
<g font-size="1.8">
<text x="118.4" y="19.6">OSC_IN</text>
<text x="136.7" y="19.6">OSC_OUT</text>
<text x="88.6" y="29">Rx</text>
<text x="88.9" y="26.4">Tx</text>
<text x="32.5" y="34.4">HOT@Always</text>
<text x="273.9" y="34.4">7 CANH</text>
<text x="32.5" y="37">HOT@On</text>
<text x="88.8" y="38">SWCLK</text>
<text x="89.1" y="40.5">SWDIO 2</text>
<text x="273.9" y="39.5">6 CANL</text>
<text x="88.9" y="48.2">BOOT0</text>
<text x="90.2" y="50.7">NRST</text>
<text x="32.3" y="56.4">HOT@On</text>
<text x="243" y="56.5">CANH</text>
<text x="250.4" y="54">CANH</text>
<text x="260.6" y="54">CANL</text>
<text x="269.3" y="57.9">CANH</text>
<text x="269.6" y="55.4">CANL</text>
<text x="47.2" y="64">VEN</text>
<text x="240.2" y="64.5" transform="rotate(-90 240.2 64.5)">CANL</text>
<text x="39.9" y="71.7">Power_EN</text>
<text x="112.3" y="73.1">NRST 7</text>
<text x="110.4" y="83.2">OSC_IN 5</text>
<text x="111" y="78.1">BOOT044</text>
<text x="108.7" y="85.8">OSC_OUT 6</text>
<text x="174.5" y="96.7">Vsen</text>
<text x="50" y="103">VEN</text>
<text x="179.7" y="118.1">L_DOWN</text>
<text x="181.2" y="114.3">L_UP</text>
<text x="276.7" y="118.1">R_DOWN</text>
<text x="277.7" y="114.3">R_UP</text>
<text x="110.4" y="131.5">UP_DIR 25</text>
<text x="107.6" y="134">DOWN_DIR26</text>
<text x="110" y="136.6">UP_BTN27</text>
<text x="107.2" y="139.1">DOWN_BTN28</text>
<text x="122.8" y="165.8">UP_DIR</text>
<text x="24.9" y="173">DOWN_SW</text>
<text x="27.7" y="170.5">UP_SW</text>
<text x="60.8" y="174">DOWN_BTN</text>
<text x="63.6" y="176.6">UP_BTN</text>
<text x="126.6" y="179.5">DOWN_DIR</text>
</g>
<g font-size="1.8" fill="#840000">
<text x="92.3" y="29.1">2</text>
<text x="92.3" y="26.5">3</text>
<text x="262.9" y="29" transform="rotate(-90 262.9 29)">3</text>
<text x="29.9" y="34.5">1</text>
<text x="92.3" y="31.6">1</text>
<text x="251" y="31.9">1</text>
<text x="251" y="34.4">4</text>
<text x="273.9" y="34.4">7</text>
<text x="29.9" y="37.1">2</text>
<text x="29.9" y="39.6">3</text>
<text x="96.4" y="38.1">1</text>
<text x="251" y="39.5">5</text>
<text x="273.9" y="39.5">6</text>
<text x="96.4" y="43.2">3</text>
<text x="96.4" y="45.7">4</text>
<text x="251" y="42">8</text>
<text x="262.9" y="46.8" transform="rotate(-90 262.9 46.8)">2</text>
<text x="96.4" y="48.3">5</text>
<text x="96.4" y="50.8">6</text>
<text x="255.3" y="56.9" transform="rotate(-90 255.3 56.9)">2</text>
<text x="260.3" y="56.9" transform="rotate(-90 260.3 56.9)">1</text>
<text x="275.7" y="58">1</text>
<text x="275.7" y="55.5">2</text>
<text x="129.7" y="70.3" transform="rotate(-90 129.7 70.3)">1</text>
<text x="132.2" y="70.9" transform="rotate(-90 132.2 70.9)">24</text>
<text x="134.7" y="70.9" transform="rotate(-90 134.7 70.9)">36</text>
<text x="137.3" y="70.9" transform="rotate(-90 137.3 70.9)">48</text>
<text x="139.8" y="70.3" transform="rotate(-90 139.8 70.3)">9</text>
<text x="241.1" y="66.4">1</text>
<text x="246.2" y="66.4">2</text>
<text x="257.8" y="70.9" transform="rotate(-90 257.8 70.9)">3</text>
<text x="117.8" y="73.2">7</text>
<text x="117.2" y="78.2">44</text>
<text x="117.8" y="83.3">5</text>
<text x="117.8" y="85.9">6</text>
<text x="117.8" y="90.9">2</text>
<text x="117.8" y="93.5">3</text>
<text x="206.8" y="94.2">2</text>
<text x="32.9" y="100.6">1</text>
<text x="46.8" y="100.6">6</text>
<text x="117.2" y="101.1">18</text>
<text x="117.8" y="96">4</text>
<text x="147.7" y="101.1">10 Vsen</text>
<text x="147.7" y="101.1">10</text>
<text x="194.1" y="96.8">3</text>
<text x="206.8" y="99.3">1</text>
<text x="32.9" y="103.1">2</text>
<text x="32.9" y="105.7">3</text>
<text x="46.8" y="105.7">4</text>
<text x="46.8" y="103.1">5</text>
<text x="117.2" y="103.6">19</text>
<text x="117.2" y="106.2">20</text>
<text x="147.7" y="103.6">11 Power_EN</text>
<text x="147.7" y="106.2">12 L_UP</text>
<text x="147.7" y="103.6">11</text>
<text x="147.7" y="106.2">12</text>
<text x="212" y="104.2" transform="rotate(-90 212 104.2)">3</text>
<text x="255.8" y="104.2" transform="rotate(-90 255.8 104.2)">3</text>
<text x="117.2" y="108.7">39</text>
<text x="117.2" y="111.3">40</text>
<text x="117.2" y="113.8">41</text>
<text x="147.7" y="108.7">13 R_UP</text>
<text x="147.7" y="111.3">14</text>
<text x="147.7" y="113.8">15</text>
<text x="147.7" y="108.7">13</text>
<text x="203" y="109.2">1</text>
<text x="204.3" y="111.5" transform="rotate(-90 204.3 111.5)">3</text>
<text x="212" y="111.8" transform="rotate(-90 212 111.8)">2</text>
<text x="255.8" y="111.8" transform="rotate(-90 255.8 111.8)">2</text>
<text x="259.6" y="109.2">1</text>
<text x="263.4" y="111.5" transform="rotate(-90 263.4 111.5)">3</text>
<text x="117.2" y="116.3">42</text>
<text x="117.2" y="118.9">43</text>
<text x="147.7" y="116.3">16 R_DOWN</text>
<text x="147.7" y="118.9">17 L_DOWN</text>
<text x="147.7" y="116.3">16</text>
<text x="147.7" y="118.9">17</text>
<text x="195.4" y="116.6">1</text>
<text x="204.3" y="119.2" transform="rotate(-90 204.3 119.2)">2</text>
<text x="232.3" y="118.4" transform="rotate(-90 232.3 118.4)">2</text>
<text x="234.8" y="118.4" transform="rotate(-90 234.8 118.4)">1</text>
<text x="117.2" y="121.4">45</text>
<text x="117.2" y="124">46</text>
<text x="147.7" y="121.4">29</text>
<text x="147.7" y="124">30 Tx</text>
<text x="147.7" y="124">30</text>
<text x="212" y="121.1" transform="rotate(-90 212 121.1)">2</text>
<text x="255.8" y="121.1" transform="rotate(-90 255.8 121.1)">2</text>
<text x="29.8" y="131.7">3</text>
<text x="42.5" y="131.7">2</text>
<text x="117.2" y="126.5">21</text>
<text x="117.2" y="129">22</text>
<text x="117.2" y="131.6">25</text>
<text x="147.7" y="126.5">31 Rx</text>
<text x="147.7" y="129">32 DOWN_SW</text>
<text x="147.7" y="131.6">33 UP_SW</text>
<text x="147.7" y="126.5">31</text>
<text x="147.7" y="129">32</text>
<text x="147.7" y="131.6">33</text>
<text x="203" y="126.1">1</text>
<text x="212" y="128.7" transform="rotate(-90 212 128.7)">3</text>
<text x="255.8" y="128.7" transform="rotate(-90 255.8 128.7)">3</text>
<text x="117.2" y="134.1">26</text>
<text x="117.2" y="136.7">27</text>
<text x="147.7" y="134.1">34 SWDIO</text>
<text x="147.7" y="136.7">37 SWCLK</text>
<text x="147.7" y="134.1">34</text>
<text x="147.7" y="136.7">37</text>
<text x="36.6" y="139" transform="rotate(-90 36.6 139)">1</text>
<text x="117.2" y="139.2">28</text>
<text x="137.3" y="143.9" transform="rotate(-90 137.3 143.9)">8</text>
<text x="147.7" y="139.2">38</text>
<text x="129.7" y="144.5" transform="rotate(-90 129.7 144.5)">23</text>
<text x="132.2" y="144.5" transform="rotate(-90 132.2 144.5)">35</text>
<text x="40.6" y="170.4">R3</text>
<text x="46.3" y="168">1</text>
<text x="46.3" y="170.6">2</text>
<text x="46.3" y="173.1">3</text>
<text x="108.8" y="173.5">2</text>
<text x="46.3" y="175.6">4</text>
<text x="79.7" y="174.1">1</text>
<text x="79.7" y="176.7">2</text>
<text x="79.7" y="179.2">3</text>
<text x="108.8" y="176">1</text>
</g>
<g font-size="1.8" fill="#0000c2">
<text x="236.1" y="69.7">Terminal</text>
<text x="245.3" y="69.7">on/off</text>
<text x="212.7" y="99.4" transform="rotate(-90 212.7 99.4)">5W</text>
<text x="212.3" y="141.5">Connect</text>
<text x="212.3" y="143.5">is</text>
<text x="215.1" y="143.5">positive</text>
<text x="221.1" y="141.5">motor</text>
<text x="223.5" y="143.5">when</text>
<text x="227.7" y="141.5">so</text>
<text x="229.3" y="143.5">window</text>
<text x="230.9" y="141.5">that</text>
<text x="235.8" y="141.5">(2)</text>
<text x="237.1" y="143.5">goes</text>
<text x="239.8" y="141.5">of</text>
<text x="242.6" y="143.5">up!!!</text>
<text x="242.7" y="141.5">J3</text>
</g>
<text font-size="1.8" fill="#008400" x="134.7" y="144.5" transform="rotate(-90 134.7 144.5)">47</text>
</svg>
